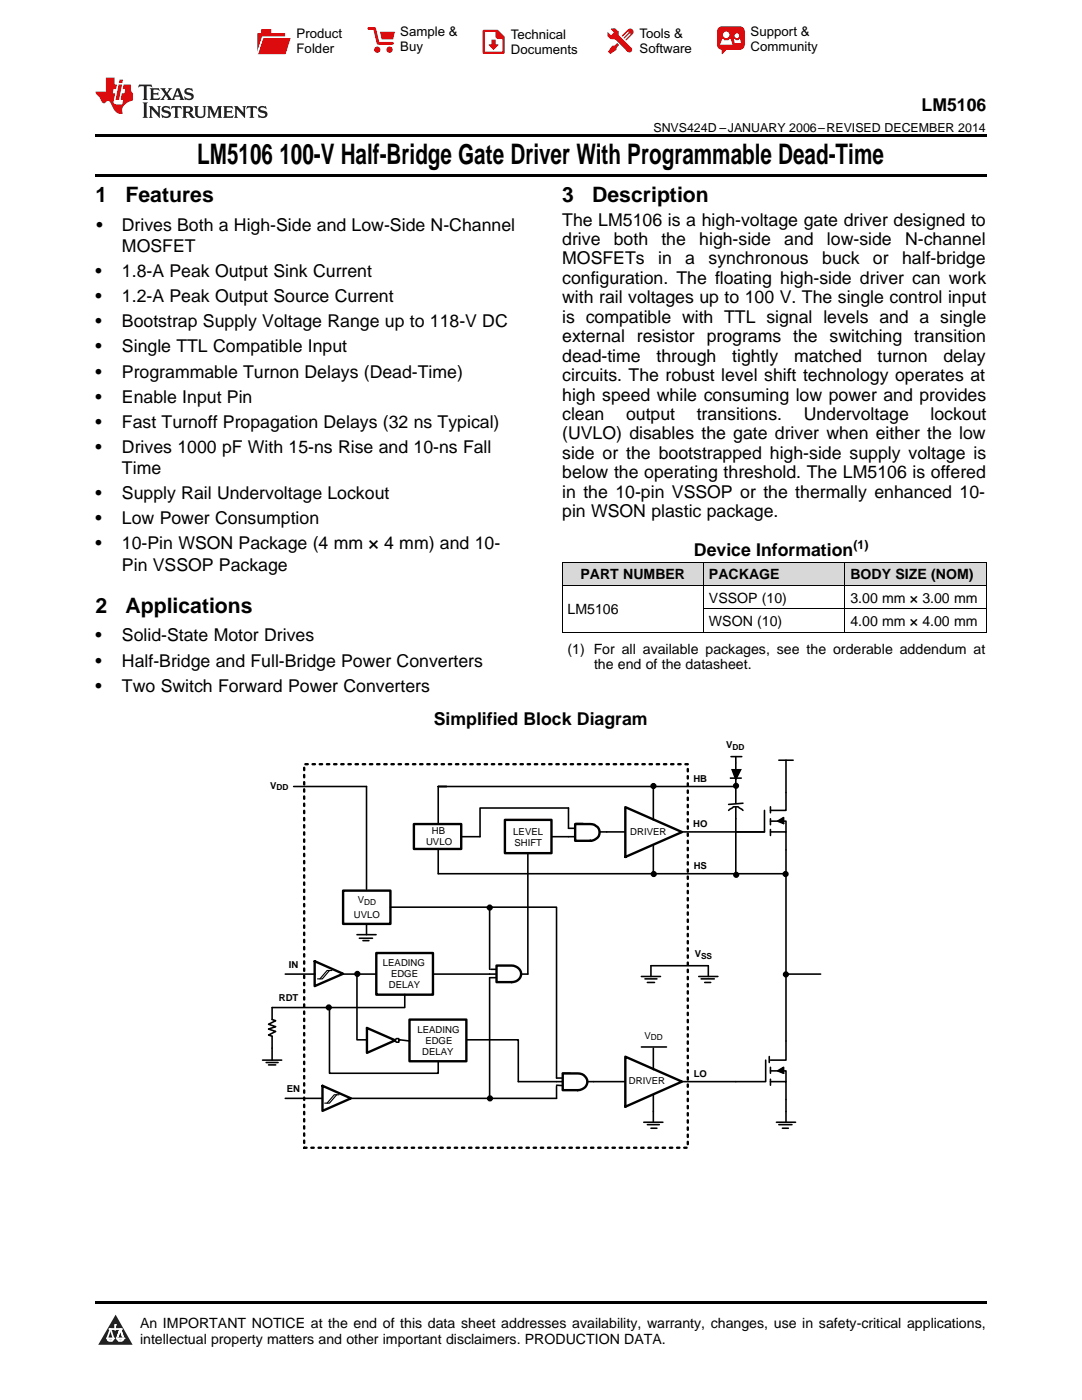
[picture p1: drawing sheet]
<svg xmlns="http://www.w3.org/2000/svg" width="216mm" height="279mm" viewBox="0 0 216 279" stroke-linecap="round" stroke-linejoin="round" font-family="sans-serif">
<g fill="#d8d8d8">
<path d="M112.2 112.2h28.2v4.7h-28.2z"/>
<path d="M140.4 112.2h28.2v4.7h-28.2z"/>
<path d="M168.6 112.2h28.2v4.7h-28.2z"/>
</g>
<path d="M23.1 262.4l3.4 6h-6.9z" fill="#231f20"/>
<path d="M21.4 267.1h1.2l-.3 .5h-.3a.55 .55 0 0 1-.6-.5z" fill-rule="evenodd" fill="#fff"/>
<path d="M21.4 267.1h1.2l-.3 .5h-.3a.55 .55 0 0 1-.6-.5z" fill="none" stroke="#231f20" stroke-width=".34"/>
<path d="M21.4 267.1l1.2 .1-.3 .4h-.5z" fill="none" stroke="#fff" stroke-width=".34"/>
<path d="M23 265.3h.1" fill="none" stroke="#fff" stroke-width=".34"/>
<path d="M23 264.4v.9z" fill="#fff"/>
<path d="M23 264.4v.9z" fill="none" stroke="#fff" stroke-width=".34"/>
<circle cx="23" cy="264.4" r=".17" fill="#fff"/>
<path d="M21.9 265.2h.1" fill="none" stroke="#fff" stroke-width=".34"/>
<path d="M21.9 265.2h2.3z" fill="#fff"/>
<path d="M21.9 265.2h2.3z" fill="none" stroke="#fff" stroke-width=".34"/>
<circle cx="24.2" cy="265.2" r=".17" fill="#fff"/>
<path d="M23.3 267.1h.1" fill="none" stroke="#fff" stroke-width=".34"/>
<path d="M24 265.2l-.7 1.9z" fill="#fff"/>
<path d="M24 265.2l-.7 1.9z" fill="none" stroke="#fff" stroke-width=".34"/>
<path d="M24 265.2l.7 1.9z" fill="#fff"/>
<path d="M24 265.2l.7 1.9z" fill="none" stroke="#fff" stroke-width=".34"/>
<path d="M24.6 267.1h.1" fill="none" stroke="#fff" stroke-width=".34"/>
<circle cx="21.4" cy="267.1" r=".17" fill="#fff"/>
<path d="M22.1 265.2l-.7 1.9z" fill="#fff"/>
<path d="M22.1 265.2l-.7 1.9z" fill="none" stroke="#fff" stroke-width=".34"/>
<path d="M22.1 265.2l.5 1.9z" fill="#fff"/>
<path d="M22.1 265.2l.5 1.9z" fill="none" stroke="#fff" stroke-width=".34"/>
<circle cx="22.6" cy="267.1" r=".17" fill="#fff"/>
<path d="M23.4 267.1h1.3a.65 .65 0 0 1-.7 .5 .65 .65 0 0 1-.6-.5z" fill-rule="evenodd" fill="#fff"/>
<path d="M23.4 267.1h1.3a.65 .65 0 0 1-.7 .5 .65 .65 0 0 1-.6-.5z" fill="none" stroke="#231f20" stroke-width=".34"/>
<path d="M23.4 267.1h1.3l-.4 .5h-.6z" fill="none" stroke="#fff" stroke-width=".34"/>
<path d="M23.3 267.1h.1" fill="none" stroke="#fff" stroke-width=".34"/>
<circle cx="24.7" cy="267.1" r=".17" fill="#fff"/>
<path d="M19 259.7h177.8v.5h-177.8z" fill="#000"/>
<path d="M124.9 210.9l11.2 5-11.2 5z" fill="#fff"/>
<path d="M124.8 210.9l11.3 5-11.3 5z" fill="none" stroke="#000" stroke-width=".48"/>
<path d="M111.1 215.9h7.3M111.1 215.1h3.8M111.1 216.6l3.8 .2M136.1 215.9h10.7M128.5 224h3.8M129.2 224.4h2.4M129.9 225.2h1.2M130.4 221.8v2.2" fill="none" stroke="#000" stroke-width=".32"/>
<path d="M112.2 214.2h1.5l.7 .2a3.8 3.8 0 0 1 2.6 1.2l.3 .3-.3 .4-.9 .5a5.2 5.2 0 0 1-3.9 .7 1.97 1.97 0 0 0 .3-2.8z" fill-rule="evenodd" fill="#fff"/>
<path d="M112.2 214.2h1.5l.7 .2a3.8 3.8 0 0 1 2.6 1.2l.3 .3-.3 .4-.9 .5a5.2 5.2 0 0 1-3.9 .7 1.97 1.97 0 0 0 .3-2.8z" fill="none" stroke="#000" stroke-width=".32"/>
<path d="M112.2 214.2h3.6l.3 .2a1.83 1.83 0 0 1 1.2 1.9l-.8 1h-.4l-.3 .2h-3.6z" fill-rule="evenodd" fill="#fff"/>
<path d="M112.3 214.2h3a1.68 1.68 0 0 1 1.9 1.7 1.68 1.68 0 0 1-1.9 1.7h-3z" fill="none" stroke="#000" stroke-width=".48"/>
<path d="M64.3 216.6l5.7 2.6-5.7 2.4z" fill="#fff"/>
<path d="M64.3 216.7l5.7 2.5-5.7 2.5z" fill="none" stroke="#000" stroke-width=".48"/>
<path d="M67.2 218.5l-1.5 1.7h-.9M67.7 218.5h-1l-1.4 1.7" fill="none" stroke="#000" stroke-width=".23"/>
<path d="M68.4 177.7h9.5v6.7h-9.5z" fill-rule="evenodd" fill="#fff"/>
<path d="M68.5 177.7h9.4v6.7h-9.4z" fill="none" stroke="#000" stroke-width=".48"/>
<g fill="none" stroke="#000" stroke-width=".32">
<path d="M73.1 157v20.5M71.2 186.5h3.8M71.7 187.2h2.6M72.4 187.7h1.2M73.1 184.4v2.1M128 194.9h3.8M128.7 195.4h2.4M129.2 196.1h1.4M141.3 192.7h-11.4v2.2M56.9 219.2h7.4M118.4 215.9h6.2M130.4 209.2v4.3"/>
<path d="M130.4 218.5v3.3"/>
</g>
<path d="M62.9 191.8l5.5 2.6-5.5 2.4z" fill="#fff"/>
<path d="M62.8 191.8l5.7 2.5-5.7 2.5z" fill="none" stroke="#000" stroke-width=".48"/>
<path d="M65.7 193.7l-1.4 1.7h-.9M66.2 193.7h-.9l-1.5 1.7" fill="none" stroke="#000" stroke-width=".23"/>
<path d="M56.9 194.4h6" fill="none" stroke="#000" stroke-width=".32"/>
<path d="M124.9 161l11.2 5-11.2 5z" fill="#fff"/>
<path d="M124.8 161.1l11.3 5-11.3 4.9z" fill="none" stroke="#000" stroke-width=".48"/>
<path d="M130.4 157v6.6M87.4 174.4h69.4M130.4 168.6v5.8M136.1 166h16.4" fill="none" stroke="#000" stroke-width=".32"/>
<path d="M82.7 164.4h9.3v5h-9.3z" fill-rule="evenodd" fill="#fff"/>
<path d="M82.6 164.5h9.4v4.9h-9.4zM99.1 192.7h3a1.66 1.66 0 0 1 1.9 1.7 1.66 1.66 0 0 1-1.9 1.6h-3z" fill="none" stroke="#000" stroke-width=".48"/>
<path d="M68.4 194.4h30.5M97.9 193.4h1M98.9 195.1h-1.2v24.1M103.9 194.4h1.4M70 219.2h41.1" fill="none" stroke="#000" stroke-width=".32"/>
<path d="M100.8 163.6h9.3v6.7h-9.3z" fill-rule="evenodd" fill="#fff"/>
<path d="M100.7 163.6h9.3v6.7h-9.3z" fill="none" stroke="#000" stroke-width=".48"/>
<path d="M113.4 165.3h3.9M113.4 167h3.9M117.3 166h3.8" fill="none" stroke="#000" stroke-width=".32"/>
<path d="M114.9 164.4h1.4l2.1 .7 1.2 .9-.2 .5-1 .5a5 5 0 0 1-3.5 .7l.2-.2a2.86 2.86 0 0 0-.2-3.1z" fill-rule="evenodd" fill="#fff"/>
<path d="M114.9 164.4h1.4l2.1 .7 1.2 .9-.2 .5-1 .5a5 5 0 0 1-3.5 .7l.2-.2a2.86 2.86 0 0 0-.2-3.1z" fill="none" stroke="#000" stroke-width=".32"/>
<path d="M114.9 164.4h2.8l.5 .2h.5l.2 .2a1.64 1.64 0 0 1 .7 1.7l-.9 1.2h-3.8z" fill-rule="evenodd" fill="#fff"/>
<path d="M114.8 164.5h3a1.68 1.68 0 0 1 1.8 1.6 1.68 1.68 0 0 1-1.8 1.7h-3z" fill="none" stroke="#000" stroke-width=".48"/>
<g fill="none" stroke="#000" stroke-width=".32">
<path d="M87.4 157v7.4M146.8 156.7v3.6M156.8 151.7v10h-3.1M87.4 169.4v5M105.3 170.3v24.1M110.1 167h3.3M113.4 165.3v-4h-17.6v5.7h-3.8M121.1 166h3.5M145.4 161.7l.9-.7h1l1 .7M146.8 161v13.4M148.3 160.3l-2.9 .2M152.5 161.7v4.3h-5.7"/>
<path d="M153.7 166h3.1v45.6h-3.1M153.7 163.9h3.1v2.1M155.2 163.9l1.2-.7v1.2zM152.8 211.6v4.3h-6M153.7 213.7h3.1v2.2M153.7 215.9h3.1v8.1M155.2 213.7l1.2-.7v1.2zM154.9 224h3.8M155.4 224.4h2.6M156.1 225.2h1.2"/>
</g>
<path d="M155.2 163.9l1.2-.7v1.2zM155.2 213.7l1.2-.7v1.2z" fill="#000"/>
<path d="M75 190.1h11.5v8.4h-11.5z" fill-rule="evenodd" fill="#fff"/>
<path d="M75.1 190.2h11.3v8.3h-11.3z" fill="none" stroke="#000" stroke-width=".48"/>
<path d="M81.7 203.5h11.5v8.3h-11.5z" fill-rule="evenodd" fill="#fff"/>
<path d="M81.7 203.5h11.4v8.3h-11.4z" fill="none" stroke="#000" stroke-width=".48"/>
<path d="M77.9 181h33.2v34.1M103.4 215.9h7.7M111.1 216.8v2.4" fill="none" stroke="#000" stroke-width=".32"/>
<path d="M78.9 207.5v.3l.2 .2h.5v-.2l.2-.3h-.2v-.2h-.5zM73.1 205.1l5.8 2.4-5.8 2.6z" fill-rule="evenodd" fill="#fff"/>
<g fill="none" stroke="#000" stroke-width=".32">
<path d="M58.6 157h14.5M89.1 157h-1.7h59.4M145.6 155.3h2.4M145.9 151h2.1M146.1 153.6h1.7l-1 1.9zM146.8 151v5.7M155.4 151.7h2.9M153.7 161v1.2M153.7 163.4v1.2M153.7 165.5v1.2M71.2 194.4v13.1h1.9M80.8 198.5v2.6h-26.5v2.4l.7 .2-1.4 .7 1.4 .5-1.4 .5 1.4 .4-1.4 .8 .7 .2v4.8"/>
<path d="M97.7 181v12.4M139.4 194.9h3.8M139.9 195.4h2.6M140.6 196.1h1.2M141.3 192.7v2.2M156.8 194.4h7M52.4 211.6h3.8M53.1 212h2.4M53.6 212.5h1.4M65.7 201.1v13.1h21.7v-2.4M78.9 207.5l.2-.2h.5v.2h.2l-.2 .3v.2h-.5l-.2-.2zM79.8 207.5l1.9 .3"/>
<path d="M93.2 207.5h10.2v8.4M128 208.9h5M153.5 210.9v1.1M153.7 213v1.2M153.7 215.4v1.2"/>
<circle cx="130.4" cy="156.9" r=".46"/>
<circle cx="146.9" cy="156.8" r=".46"/>
<circle cx="130.4" cy="174.4" r=".46"/>
<circle cx="146.9" cy="174.6" r=".46"/>
<circle cx="156.8" cy="174.4" r=".46"/>
<circle cx="71.3" cy="194.4" r=".46"/>
<circle cx="97.7" cy="181.1" r=".46"/>
<circle cx="156.8" cy="194.5" r=".46"/>
<circle cx="65.6" cy="201.1" r=".46"/>
<circle cx="97.8" cy="219.2" r=".46"/>
</g>
<path d="M73.2 205.2l5.7 2.4-5.7 2.5z" fill="none" stroke="#000" stroke-width=".48"/>
<path d="M60.7 152.5h76.5v76.6h-76.5z" fill="none" stroke="#000" stroke-width=".48" stroke-dasharray=".5 1"/>
<g fill="#000">
<path d="M146.1 153.6h1.7l-1 1.9z"/>
<circle cx="130.4" cy="156.9" r=".46"/>
<circle cx="146.9" cy="156.8" r=".46"/>
<circle cx="130.4" cy="174.4" r=".46"/>
<circle cx="146.9" cy="174.6" r=".46"/>
<circle cx="156.8" cy="174.4" r=".46"/>
<circle cx="71.3" cy="194.4" r=".46"/>
<circle cx="97.7" cy="181.1" r=".46"/>
<circle cx="156.8" cy="194.5" r=".46"/>
<circle cx="65.6" cy="201.1" r=".46"/>
<circle cx="97.8" cy="219.2" r=".46"/>
</g>
<path d="M112.2 116.8h84.6M112.2 112.2h84.6M112.2 112.2v14M140.4 112.2v14M168.6 112.2v14M196.8 112.2v14M112.2 126.1h84.6M140.4 121.5h56.4" fill="none" stroke="#000" stroke-width=".2"/>
<path d="M19 34.8h177.8v.5h-177.8zM19 26.8h177.8v.6h-177.8z" fill="#000"/>
<path d="M27.7 16.9l-.1 .6 .6-.3h.5v.2v2.2l-.2 .4h1l-.2-.4v-2.2v-.2h.5l.6 .3-.2-.6zM29.9 17.6l.2 .4v1.6l-.2 .4h1.9l.1-.6a1.09 1.09 0 0 1-1.3 .1v-.6h.6l.4 .2v-.7l-.2 .2h-.8v-.6l.2-.1a1.01 1.01 0 0 1 1 .3l-.1-.6zM32 17.6l.9 1.2-1 1.2h.9l-.2-.3 .5-.7 .5 .7-.3 .3h1.7l-.2-.3 .1-.4h1l.1 .4-.2 .3h1l-.3-.4-.7-2h-.5l-1 2.2-.8-1.1 .9-1.1h-.9l.2 .2-.4 .7-.4-.7 .2-.2zM35.4 18l.4 1h-.8zM37 17.7a.66 .66 0 0 0-.2 .8 .66 .66 0 0 0 .6 .4l.7 .2 .1 .2a.8 .8 0 0 1-.7 .4 .8 .8 0 0 1-.7-.5l.1 .8 .2-.2a.94 .94 0 0 0 1.1 .1 .94 .94 0 0 0 .4-.9 1.48 1.48 0 0 0-1.3-.6v-.4a1.1 1.1 0 0 1 1.2 .2l-.2-.6-.2 .1-.5-.1zM28.5 20.4l.2 .4v2.3l-.2 .4h1l-.2-.4v-2.3l.2-.4zM29.7 21.2l.2 .4v1.5l-.2 .4h.8l-.3-.4 .1-1.3 1.6 1.8v-2l.2-.4h-.7l.2 .2v1.1l-1.2-1.3zM32.5 21.3a.66 .66 0 0 0-.2 .8 .66 .66 0 0 0 .6 .4l.6 .2 .2 .2a.8 .8 0 0 1-.8 .4 .8 .8 0 0 1-.7-.5l.2 .7 .2-.1a.94 .94 0 0 0 1 .1 .94 .94 0 0 0 .5-1 1.47 1.47 0 0 0-1.3-.6l-.1-.3a1.1 1.1 0 0 1 1.3 .2l-.2-.6-.2 .1-.5-.2zM34.3 21.2l-.2 .6a.64 .64 0 0 1 .8-.3v1.6l-.2 .4h1l-.3-.4 .1-1.6a.66 .66 0 0 1 .8 .3l-.2-.6zM36.3 21.2l.3 .4v1.5l-.3 .4h1l-.2-.2v-.7h.5l.1 .1a.8 .8 0 0 0 1.2 .7l-1-1a.62 .62 0 0 0 .6-.5 .62 .62 0 0 0-.6-.7zM37.1 21.5h.1a.48 .48 0 0 1 .6 0 .48 .48 0 0 1 .1 .6l-.2 .1-.6 .1zM38.7 21.2l.2 .2a2.29 2.29 0 0 0 .4 2 1.05 1.05 0 0 0 1.7-.7v-1.3l.2-.2h-.8l.2 .4v1.1a.61 .61 0 0 1-.6 .6 .61 .61 0 0 1-.6-.6v-1.1l.3-.4zM41.3 21.2l.3 .4v1.5l-.3 .4h.8l-.2-.4v-1.4l.8 1.9 .9-1.9v1.4l-.2 .4h.9l-.2-.4v-1.5l.2-.4h-.8l-.7 1.5-.6-1.5zM44.5 21.2l.2 .4v1.5l-.2 .4h1.9l.2-.6a1.1 1.1 0 0 1-1.4 .2v-.7h.6l.4 .2v-.6l-.2 .1-.8 .1v-.6l.2-.1a1.02 1.02 0 0 1 1.1 .2l-.2-.5zM46.7 21.2l.2 .4v1.5l-.2 .4h.8l-.3-.4 .1-1.3 1.6 1.8v-2l.2-.4h-.7l.2 .2v1.1l-1.2-1.3zM49.3 21.2l-.1 .6a.64 .64 0 0 1 .8-.3v1.6l-.3 .4h1l-.2-.4v-1.6a.66 .66 0 0 1 .8 .3l-.1-.6zM51.7 21.3a.66 .66 0 0 0-.2 .7 .66 .66 0 0 0 .7 .5l.6 .2 .1 .2a.8 .8 0 0 1-.7 .4 .8 .8 0 0 1-.7-.5l.1 .7 .2-.1a.94 .94 0 0 0 1.1 .1 .94 .94 0 0 0 .4-1 1.48 1.48 0 0 0-1.2-.6l-.1-.3a1.1 1.1 0 0 1 1.2 .2l-.2-.6-.1 .1-.6-.2z" fill="#231f20"/>
<path d="M21.1 15.5v2.8h-2v.4l.9 .9a.96 .96 0 0 0 1 1 .59 .59 0 0 1 .5-.4 .59 .59 0 0 1 .5 .3l.4 .8a1.61 1.61 0 0 0 2.1 1.3 1.63 1.63 0 0 1 1.1-2.2l.9-.3v-1.5a1.6 1.6 0 0 1-.4-1.7h-1.4l-.2 .9h.5l-.2 .8h-.5l-.2 1v.3h.5l-.2 .9h-.7a.74 .74 0 0 1-1-.6l.3-1.6h-.5l.2-.8h.5l.1-.9h-.4v-1.4zM23.7 16.9l-.7 3h.8l.6-3zM23.8 15.9l-.1 .7h.7l.2-.7z" fill="#ee1d23"/>
<g fill="#d60000">
<path d="M52.1 5.8h2v.8h2.8v4.2h-5.5v-4.2h.7z" fill-rule="evenodd"/>
<path d="M52.4 7.5h5.6l-1 3.3h-5.6z" fill-rule="evenodd"/>
</g>
<path d="M52.4 7.4h5.7l-.1 .1h-5.5l-1.1 3.3z" fill-rule="evenodd" fill="#fff"/>
<path d="M52.4 7.4h5.7l-.1 .1h-5.5l-1.1 3.3z" fill="none" stroke="#fff" stroke-width=".2"/>
<path d="M73.6 5.7h1.1l.7 2.9h2.9" fill="none" stroke="#d60000" stroke-width=".55"/>
<g fill="#d60000">
<path d="M75.8 6.3h3l-.4 1.6h-2.2z" fill-rule="evenodd"/>
<circle cx="75.3" cy="9.9" r=".62"/>
<circle cx="77.7" cy="9.9" r=".62"/>
</g>
<path d="M96.5 6.2h2.7l1.3 1.2v3.1h-4z" fill="none" stroke="#d60000" stroke-width=".44"/>
<g fill="#d60000">
<path d="M98.1 7.9h.8v1h.5l-.9 1.1-1-1v-.1h.6z" fill-rule="evenodd"/>
<path d="M98.9 6.2h.3l1.3 1.2v.4h-1.3l-.3-.4z" fill-rule="evenodd"/>
<path d="M121.9 5.7h.8l.7 .6 .1 .7 2.5 2.5-.8 .8-2.3-2.3-1.1-.2-.6-.6v-.8l.7 .6 .5-.4v-.2l-.5-.5z" fill-rule="evenodd"/>
<path d="M122.2 9.1h.4l.5-.5 .4 .4-.5 .5v.4l-1.2 .9-.5-.5z" fill-rule="evenodd"/>
<path d="M125.3 5.9a.67 .67 0 0 1 .9 0 .67 .67 0 0 1 0 .9z" fill-rule="evenodd"/>
<path d="M125.3 5.9l.9 .9-1.2 1.2h-.2v-.2l1-.9v-.2h-.2l-.9 1h-.2v-.2l.9-1 .1-.2h-.3l-.9 1h-.2v-.2z" fill-rule="evenodd"/>
<circle cx="125.6" cy="9.9" r=".54"/>
</g>
<path d="M123.3 6.3v.7" fill="none" stroke="#d60000" stroke-width=".2"/>
<g fill="#d60000">
<path d="M143.4 5.5l.6-.2h3.6a.95 .95 0 0 1 1 .9v2.8a.95 .95 0 0 1-1 .9h-3.6a.95 .95 0 0 1-.9-.9v-2.8z" fill-rule="evenodd"/>
<path d="M144 9.9h.9l-.7 .9h-.2z" fill-rule="evenodd"/>
</g>
<g fill="#fff">
<path d="M146.6 8.6h1.3z"/>
<path d="M144.1 7.8h.3l.1 .2h.8l.2-.2h.3l.4 1.1h-2.5z" fill-rule="evenodd"/>
<path d="M146.4 7.8h.3l.1 .2h.5l.2-.2h.2l.2 .8h-1.3z" fill-rule="evenodd"/>
<circle cx="144.9" cy="6.9" r=".65"/>
<circle cx="147" cy="7.1" r=".48"/>
</g>
<g font-size="5.6">
<text x="39.4" y="32.8">LM5106</text>
<text x="55.7" y="32.8">100-V Half-Bridge Gate Driver With Programmable Dead-Time</text>
</g>
<g font-size="4.2">
<text x="19" y="40.4">1</text>
<text x="25" y="40.4">Features</text>
<text x="112.2" y="40.4">3</text>
<text x="118.2" y="40.4">Description</text>
<text x="19" y="122.3">2</text>
<text x="25" y="122.3">Applications</text>
</g>
<g font-size="3.5">
<text x="183.9" y="22.2">LM5106</text>
<text x="19.2" y="46.1">•</text>
<text x="24.3" y="46.1">Drives Both a High-Side and Low-Side N-Channel</text>
<text x="112.2" y="45">The LM5106 is a high-voltage gate driver designed to</text>
<text x="24.3" y="50.3">MOSFET</text>
<text x="112.2" y="48.9">drive</text>
<text x="112.2" y="52.8">MOSFETs</text>
<text x="122.5" y="48.9">both</text>
<text x="131.3" y="52.8">in</text>
<text x="132" y="48.9">the</text>
<text x="136.7" y="52.8">a</text>
<text x="139.5" y="48.9">high-side</text>
<text x="141.4" y="52.8">synchronous</text>
<text x="156.5" y="48.9">and</text>
<text x="164.1" y="52.8">buck</text>
<text x="165" y="48.9">low-side</text>
<text x="174.2" y="52.8">or</text>
<text x="180" y="52.8">half-bridge</text>
<text x="180.6" y="48.9">N-channel</text>
<text x="19" y="55.3">•</text>
<text x="24.3" y="55.3">1.8-A Peak Output Sink Current</text>
<text x="112.2" y="56.7">configuration. The floating high-side driver can work</text>
<text x="19" y="60.3">•</text>
<text x="19" y="65.3">•</text>
<text x="24.3" y="60.3">1.2-A Peak Output Source Current</text>
<text x="24.3" y="65.3">Bootstrap Supply Voltage Range up to 118-V DC</text>
<text x="112.2" y="60.5">with rail voltages up to 100 V. The single control input</text>
<text x="112.2" y="64.4">is compatible with TTL signal levels and a single</text>
<text x="19" y="70.3">•</text>
<text x="24.3" y="70.3">Single TTL Compatible Input</text>
<text x="112.2" y="68.3">external resistor programs the switching transition</text>
<text x="19" y="75.4">•</text>
<text x="24.3" y="75.4">Programmable Turnon Delays (Dead-Time)</text>
<text x="112.2" y="72.2">dead-time</text>
<text x="112.2" y="76.1">circuits. The robust level shift technology operates at</text>
<text x="131" y="72.2">through</text>
<text x="146.1" y="72.2">tightly</text>
<text x="158.5" y="72.2">matched</text>
<text x="175.1" y="72.2">turnon</text>
<text x="188.3" y="72.2">delay</text>
<text x="19" y="80.4">•</text>
<text x="24.3" y="80.4">Enable Input Pin</text>
<text x="112.2" y="79.9">high speed while consuming low power and provides</text>
<text x="112.2" y="83.8">clean</text>
<text x="124.9" y="83.8">output</text>
<text x="139" y="83.8">transitions.</text>
<text x="160.4" y="83.8">Undervoltage</text>
<text x="185.7" y="83.8">lockout</text>
<text x="19" y="85.4">•</text>
<text x="24.3" y="85.4">Fast Turnoff Propagation Delays (32 ns Typical)</text>
<text x="112.2" y="87.7">(UVLO) disables the gate driver when either the low</text>
<text x="19" y="90.4">•</text>
<text x="24.3" y="90.4">Drives 1000 pF With 15-ns Rise and 10-ns Fall</text>
<text x="24.3" y="94.6">Time</text>
<text x="112.2" y="91.6">side or the bootstrapped high-side supply voltage is</text>
<text x="112.2" y="95.5">below the operating threshold. The LM5106 is offered</text>
<text x="19" y="99.6">•</text>
<text x="24.3" y="99.6">Supply Rail Undervoltage Lockout</text>
<text x="112.2" y="99.3">in the 10-pin VSSOP or the thermally enhanced 10-</text>
<text x="19" y="104.6">•</text>
<text x="24.3" y="104.6">Low Power Consumption</text>
<text x="112.2" y="103.2">pin WSON plastic package.</text>
<text x="19" y="109.6">•</text>
<text x="24.3" y="109.6">10-Pin WSON Package (4 mm × 4 mm) and 10-</text>
<text x="24.3" y="113.9">Pin VSSOP Package</text>
<text x="138.5" y="110.9">Device Information</text>
<text x="19" y="128">•</text>
<text x="24.3" y="128">Solid-State Motor Drives</text>
<text x="19" y="133">•</text>
<text x="24.3" y="133">Half-Bridge and Full-Bridge Power Converters</text>
<text x="19" y="138">•</text>
<text x="24.3" y="138">Two Switch Forward Power Converters</text>
<text x="86.6" y="144.7">Simplified Block Diagram</text>
</g>
<g font-size="2.8">
<text x="115.8" y="115.6">PART NUMBER</text>
<text x="141.5" y="115.6">PACKAGE</text>
<text x="169.7" y="115.6">BODY SIZE (NOM)</text>
<text x="113.2" y="122.6">LM5106</text>
<text x="141.5" y="120.3">VSSOP (10)</text>
<text x="141.5" y="124.9">WSON (10)</text>
<text x="169.7" y="120.3">3.00 mm × 3.00 mm</text>
<text x="169.7" y="124.9">4.00 mm × 4.00 mm</text>
<text x="113.2" y="130.4">(1) For all available packages, see the orderable addendum at</text>
<text x="118.5" y="133.6">the end of the datasheet.</text>
<text x="27.9" y="265">An IMPORTANT NOTICE at the end of this data sheet addresses availability, warranty, changes, use in safety-critical applications,</text>
<text x="27.9" y="268.2">intellectual property matters and other important disclaimers. PRODUCTION DATA.</text>
</g>
<g font-size="2.6">
<text x="59.2" y="7.6">Product</text>
<text x="59.2" y="10.6">Folder</text>
<text x="79.9" y="7.3">Sample &amp;</text>
<text x="79.9" y="10.2">Buy</text>
<text x="101.9" y="7.8">Technical</text>
<text x="101.9" y="10.8">Documents</text>
<text x="127.6" y="7.6">Tools &amp;</text>
<text x="127.6" y="10.6">Software</text>
<text x="149.8" y="7.2">Support &amp;</text>
<text x="149.8" y="10.2">Community</text>
</g>
<g font-size="2.5">
<text x="130.4" y="26.3">SNVS424D –JANUARY 2006–REVISED DECEMBER 2014</text>
<text x="170.3" y="109.5">(1)</text>
</g>
<g font-size="1.9">
<text x="144.9" y="149.3">V</text>
<text x="53.9" y="157.4">V</text>
<text x="138.4" y="156.1">HB</text>
<text x="86.2" y="166.4">HB</text>
<text x="102.4" y="166.7">LEVEL</text>
<text x="125.8" y="166.7">DRIVER</text>
<text x="138.3" y="165.1">HO</text>
<text x="85" y="168.7">UVLO</text>
<text x="102.7" y="168.8">SHIFT</text>
<text x="138.4" y="173.4">HS</text>
<text x="70.6" y="183.1">UVLO</text>
<text x="71.4" y="180.2">V</text>
<text x="138.6" y="191">V</text>
<text x="57.6" y="193.3">IN</text>
<text x="76.4" y="192.9">LEADING</text>
<text x="77.6" y="197.3">DELAY</text>
<text x="78" y="195.1">EDGE</text>
<text x="55.6" y="199.9">RDT</text>
<text x="83.3" y="206.1">LEADING</text>
<text x="84.9" y="208.3">EDGE</text>
<text x="128.6" y="207.3">V</text>
<text x="84.2" y="210.5">DELAY</text>
<text x="138.4" y="214.9">LO</text>
<text x="57.2" y="218">EN</text>
<text x="125.5" y="216.4">DRIVER</text>
</g>
<g font-size="1.7">
<text x="146.2" y="149.6">DD</text>
<text x="55.2" y="157.7">DD</text>
<text x="72.7" y="180.5">DD</text>
<text x="139.9" y="191.3">SS</text>
<text x="129.9" y="207.6">DD</text>
</g>
</svg>
